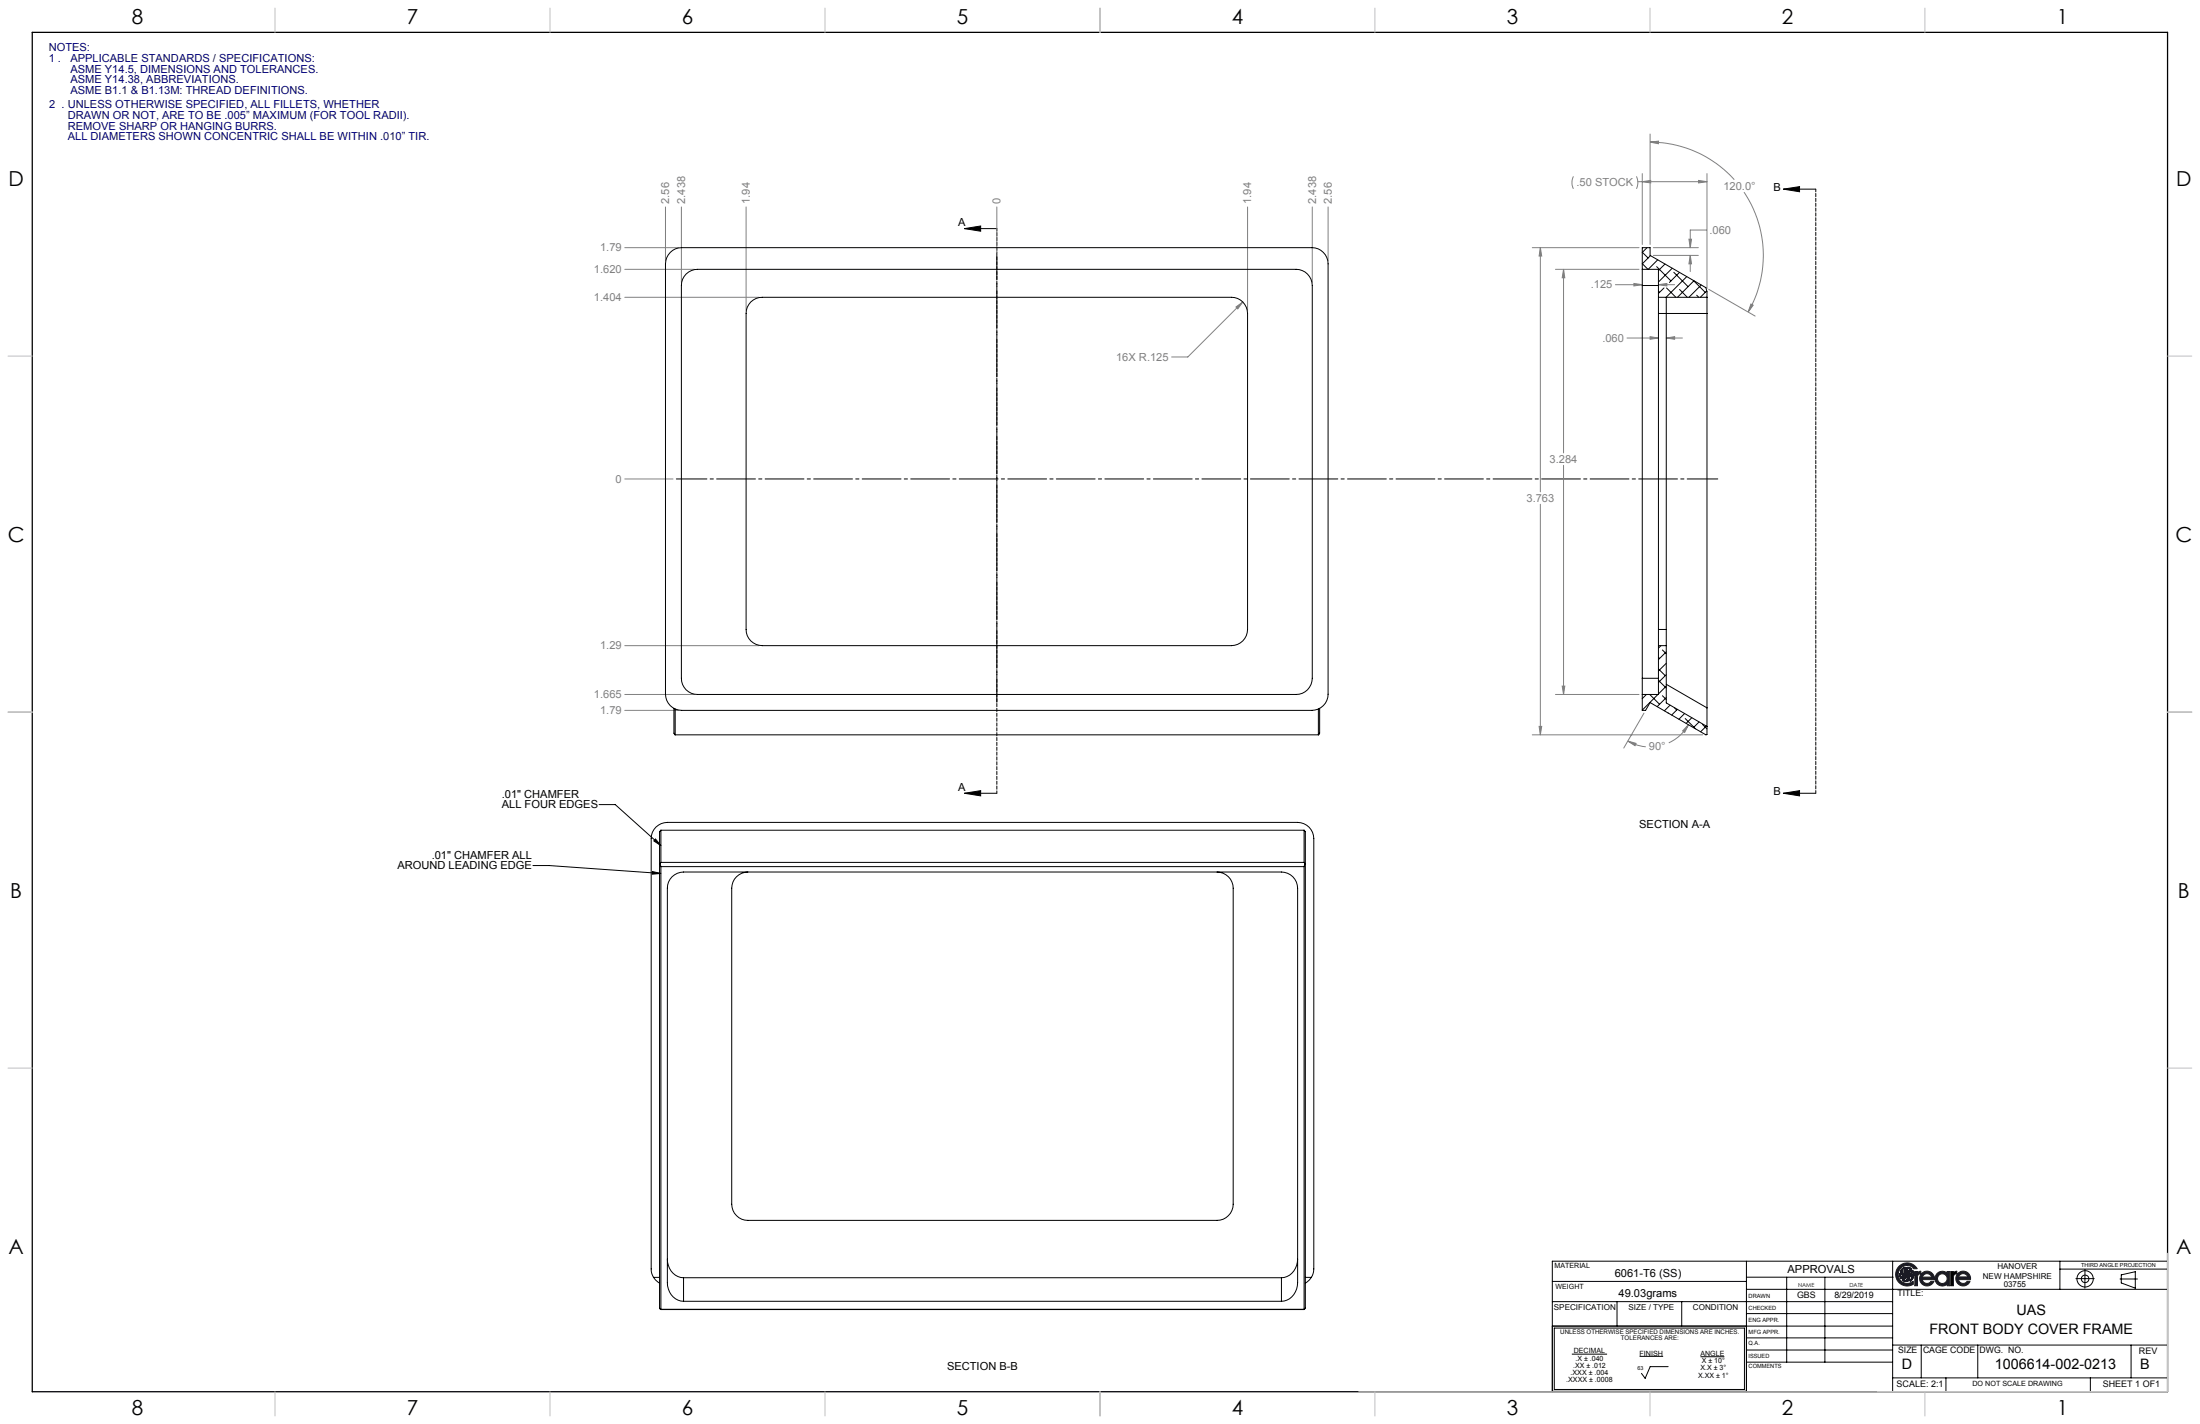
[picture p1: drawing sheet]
<svg xmlns="http://www.w3.org/2000/svg" width="864mm" height="559mm" viewBox="0 0 864 559" stroke-linecap="round" stroke-linejoin="round" font-family="sans-serif">
<g fill="none" stroke="#000" stroke-width=".39">
<path d="M685.6 494.9v51.2M743 494.9v51.2M808.6 494.9v11.1M808.6 498h42.3M818.4 498.3v7.2M850.9 494.9h-241.5v51.2M609.4 510.8h133.6M609.4 502.8h76.2M634.8 510.8v9.6M660.2 510.8v9.6M685.6 506h165.3M685.6 515.5h57.4"/>
<path d="M685.8 501.2h57.4M701.4 501.2v33.3M716.4 501.2v33.3M814.9 501.8h7.2M832.2 501.9h6.8M832.7 500.3l5.5-1.3v6.5l-5.5-2.1zM610.1 521.2h74.7v24.1h-74.7zM617 531.4h13.9M643.6 532.3h9.3M654.8 536.3h-7l-2 4.6-1.5-2M667.5 532.4h9.4M685.6 529.8h57.4"/>
<path d="M685.6 534.5h57.2M685.6 525h57.4M743 520.4h-133.6M743 527.8h107.9M754.2 527.8v12.9M776.4 527.8v12.9M836.5 527.8v12.9M609.4 546h76.2M743 540.7h107.9M763.9 540.7v5.4M820.6 540.7v5.4"/>
<circle cx="818.5" cy="501.9" r="3.2"/>
<circle cx="818.5" cy="501.8" r="1.48"/>
</g>
<g fill="none" stroke="#191924" stroke-width=".39">
<path d="M745.3 497a4.5 4.5 0 0 1 7.3 .9h-1.2a3.5 3.5 0 0 0-5-.4 3.5 3.5 0 0 0-.4 5 3.5 3.5 0 0 0 5 .3l.1 1.1a4.5 4.5 0 0 1-5.9-.9 4.5 4.5 0 0 1 .1-6zM745.7 500l.1 .9M745.8 500h.1M745.8 500l.4 .8M746.1 499.3l.1 .1M746.2 498.8l-.1 .1M746.2 498.8v.7M746.2 499.5l.9 1M746.2 498.7h.1M746.2 499.5v.1M746.2 499.7h.1M746.3 499.9h.1"/>
<path d="M746.4 498.2v.1M746.7 498.9l.1 .1M746.8 498.5v.8M746.8 499.3l.1 .1M746.8 498.2l-.1 .4M746.8 498.3v.1M746.9 499.4l.4 .5M746.9 498.2h-.1M747.2 499.8l.5 .3M747.2 497.7l-.7 .5-.3 .6M747.3 497.6h.1M747.3 497.7l-.4 .5"/>
<path d="M747.3 497.7h.1M747.5 499h.1M747.5 498.5v.1M747.6 498.3h.1M747.7 499.5h.1M747.7 498v.1M747.7 499.6h.1M747.8 497.8v.1M747.9 497.8a1.45 1.45 0 0 0 .4 2.3M747.9 497.7v.1M748.1 499.2l.3 .7 .1-.5M748.1 498.9v.1"/>
<path d="M748.2 498.5v.1M748.3 498.4h.1M748.4 497.5h-.2M748.6 497.3v.1M748.7 499.1h-.1M748.7 499.9h.1M748.7 497.9h.1M748.7 498.9l-.2 .6M748.8 498.9h-.1M748.8 499.5l-.1 .4M748.9 497.8l-.5 .4-.3 1.2M748.9 499.5h-.1"/>
<path d="M748.9 497.8h.1M749 499.4l-.1 .1M749.1 499.4l-.2 .1M749.2 497.3v.1M749.2 499.3l-.1 .1M749.2 498.5v.1M749.3 497.7h.1M749.3 497.4l.7 .3M749.3 497.4l-1.4 .3M749.4 498.4h.1M749.4 499.1h.9M749.4 499.1l-.3 .2"/>
<path d="M749.6 499.7h-.4M749.6 499.1h-.1M749.8 499.7h.1M749.8 498.3l-.1 .1M749.9 499.7l.5 .3M749.9 499.7l-1.2 .2M750 497.8h-1.1M750 497.8h.1M750.1 498.3v.1M750.1 499.1l.8 .3 .4 .8M750.2 499.9h.1M750.4 500h.1"/>
<path d="M750.4 498.4l.1 .1M750.4 498.4h-.8l-.8 .5M750.5 498.5l.4 .2M750.5 499.2h.1M750.7 498.5l.1 .2M750.9 498.7l.2 .3M750.9 499.5l.1 .1M750.9 498.8h.1M751 498.9l.1 .1M751.1 499.7h.1M751.1 499l.1 .2M751.2 499.2h.1"/>
<path d="M751.2 499.2l.1 .2M751.2 499.3l.1 .2M751.3 499.5h.1M751.3 499.5v.8M751.7 499h.9l.1 .4 1.3-.5v.9l-1 .4-.3 .6v3.7h-1zM754.3 499.8a2.86 2.86 0 0 1 3.4-.7 2.86 2.86 0 0 1 1.5 3h-4.5a1.44 1.44 0 0 0 1.5 1.5l1-.1 .8-.7h1.1a2.9 2.9 0 0 1-4.2 1.4 2.9 2.9 0 0 1-.6-4.4zM760.3 499.9a3.1 3.1 0 0 1 4.1-.5v-.4h1v5.5h-1l-.1-.5a2.94 2.94 0 0 1-3.9-.2 2.94 2.94 0 0 1-.1-3.9zM765.8 499h.9l.2 .4 1.2-.5v.9l-.9 .4-.4 .6v3.7h-.9zM768.5 499.8a2.84 2.84 0 0 1 3.4-.7 2.84 2.84 0 0 1 1.5 3h-4.6a1.92 1.92 0 0 0 1.5 1.5 1.92 1.92 0 0 0 1.9-.8h1.1a2.87 2.87 0 0 1-4.2 1.4 2.87 2.87 0 0 1-.6-4.4zM745.8 500.9l.3 .4M745.8 501l.1 .1M746 500.5v.1"/>
<path d="M746.1 501.4h.1M746.2 500.7v.1M746.2 500.8l.8 .4M746.3 500.9h.1M746.7 501.1h.1M746.8 500.3h.1M746.9 501.9h.1M747 502.4h.1M747 502.5l1.6 .3M747.1 502.4v.1M747.1 500.5h.1M747.1 500.5h.9"/>
<path d="M747.2 500.5h.1M747.3 501.9h.1M747.4 501.2h-.1M747.5 501.1h.1M747.6 501.8h.1M747.7 500.1h.6M747.7 502.8h.1M747.7 500.1h.1M747.8 502.8l.1 .1M747.9 501h-.1M747.9 501.7h-.1M747.9 500.5h-.1"/>
<path d="M748 500.5h.1M748 500.9h.1M748.1 500.8l-1.2 .4M748.1 502.4h.1M748.1 500.8h.1M748.3 500.6l-.2 .2M748.3 500.1h.1M748.3 500.6h.1M748.3 502.3v.1M748.4 500.3l-.4 .2M748.4 500.3h.1M748.4 500.3l-.1 .3"/>
<path d="M748.5 501.1l-.1 .1M748.5 501.1a1.37 1.37 0 0 1-2.2 .5l-.3-.4M748.5 501v.1M748.5 502.2h.1M748.5 500.9v.1M748.6 502.1l-.6 .4h-1M748.7 502h-.1M748.8 502.8l-.4 .1M748.8 501.8v.1M748.8 502.7v.1M748.8 501.7v.1M748.9 500.7l-.3-.4-.1 .6"/>
<path d="M748.9 500.7v.7l-.3 .7M748.9 500.7h.1M748.9 501.5h.1M749.1 500.4l.1 .1M749.3 500.1h.1M749.3 500.6l.2 .3M749.4 500.7l-.6-.5a1.23 1.23 0 0 1 1.5 .9M749.4 502.2h.1M749.4 500.8v.1M749.5 500.9v.1M749.5 501v.1a1.37 1.37 0 0 1-.7 1.6M749.5 501.8v.2"/>
<path d="M749.5 501.3l.1 .1M749.6 501.5l-.1 .1M749.6 500.2h.1M749.8 502.6h.1M749.8 500.4h.1M750.2 502.1l-.4 .4M750.2 502v.1M750.2 500.9h.1M750.3 501.1l-.1 .9M750.3 501.1h.1M750.3 501.8v.1M750.4 500l.1 .1a1.39 1.39 0 0 1 .1 2"/>
<path d="M750.7 502l-.8 .6M750.7 500.3v.1M750.8 501.8h-.1M750.8 500.5l.1 .2M750.9 501.6h.1M750.9 500.9l.1 .1M751 501.3h-.1M751 504h.1M751.3 500.2h.1M751.3 500.3h.1M755.1 500.3a1.83 1.83 0 0 1 3.1 .9h-3.6zM765.8 504.5h.1"/>
<path d="M769.4 500.3a1.9 1.9 0 0 1 3 .8h-3.6zM772.3 502.8h.1"/>
<circle cx="762.5" cy="501.7" r="1.9"/>
</g>
<path d="M12.7 12.7h838.2v533.4h-838.2z" fill="none" stroke="#000" stroke-width=".5"/>
<g fill="none" stroke="#c0c0c0" stroke-width=".39">
<path d="M108 3.2v9.5M215.9 3.2v9.5M323.8 3.2v9.5M431.8 3.2v9.5M539.7 3.2v9.5M647.7 3.2v9.5M755.6 3.2v9.5M3.1 139.7h9.6M850.9 139.7h9.5M3.1 279.4h9.6M850.9 279.4h9.5M3.1 419.1h9.6"/>
<path d="M850.9 419.1h9.5M850.9 491.8v54.3h-317.5M108 546.1v9.6M215.9 546.1v9.6M323.8 546.1v9.6M431.8 546.1v9.6M539.7 546.1v9.6M647.7 546.1v9.6M755.6 546.1v9.6"/>
</g>
<path d="M765.8 499h.9l.2 .4 1.2-.5v.9l-.8 .3-.5 .7v3.7h-1z" fill-rule="evenodd" fill="#000"/>
<g fill="#191924">
<path d="M745.3 497.1a4.5 4.5 0 0 0-.1 5.9 4.5 4.5 0 0 0 5.9 .9l-.1-1.1-.7 .4a3.5 3.5 0 0 1-4.7-1.3 3.5 3.5 0 0 1 1-4.7 3.5 3.5 0 0 1 4.8 .7h1.2a4.5 4.5 0 0 0-7.3-.8zM751.7 499v5.5h1v-3.7l.5-.7 .8-.3v-.9l-1.2 .5-.2-.4zM746.4 498.3l-.3 1 .3 .7 1.1 .6 .9-.3-.6 .7-.8 .2-.7-.3-.6-.9 .4 1.4 .7 .5h.7l1-1a.3 .3 0 0 1 .1-.4 .3 .3 0 0 1 .4 .1 .3 .3 0 0 1-.1 .4l-.4 1.2-1.5 .3 1.4 .4 .9-.5 .2-1.3-.7-1 .9 .2 .5 .6 .1 .8-.5 .9 .6-.4 .6-.9-.3-1-.9-.6-1.1 .2 .5-.6 .9-.3 .8 .4 .4 .9v-.8l-.4-.8-.8-.4-1.1 .4-.4 .6a.3 .3 0 0 1-.1 .4 .3 .3 0 0 1-.4 0 .3 .3 0 0 1 0-.4l.5-1.3 1.4-.2-.8-.5-1.3 .5-.4 1.2 .8 1.1-.9-.1-.6-.7-.1-.7 .6-1z" fill-rule="evenodd"/>
<path d="M755.2 500.3l.8-.4h1l.9 .6 .3 .6-3.6 .1zM754.3 499.7l-.7 1.2-.1 1 .4 1.2 .6 .8 1 .6 1.3 .1 1.9-1 .4-.8h-1.1l-.8 .7-1 .1-1.1-.5-.5-.9 4.7-.1-.2-1.5-.8-1.1-1.1-.6-1-.1-.9 .2zM769.2 500.4l.6-.4 1.2-.2 .8 .4 .6 .9h-3.6zM768.4 499.9l-.5 .9-.1 1.2 .3 1.2 .7 .8 .9 .5 1.3 .1 1.2-.4 .9-.9 .2-.5h-1.1l-.9 .8h-1.3l-.9-.7-.3-.8h4.7l-.1-1.4-1.1-1.3-1.1-.5h-1.1zM760.6 501.7a1.91 1.91 0 0 1 3.8 0 1.91 1.91 0 0 1-3.8 0zM760.6 499.6l-.8 1.1-.2 .8 .5 2 .9 .8 1 .3 1.4-.1 .8-.5 .2 .5h1v-5.5h-1l-.2 .5-.8-.5-1.4-.1z" fill-rule="evenodd"/>
</g>
<path d="M700.1 74.2l6.3-1v2zM700.1 74.2h12.7M378.6 89.7l6.4-1v2zM378.6 89.7h12.7M235.2 315.7h6.3l17.9 16.1M378.6 311.3l6.4-1v2zM378.6 311.3h12.7M700.1 311.3l6.3-1v2zM700.1 311.3h12.7M209.2 339.7h6.3l43.9 3.1M257.3 329.2l2.1 2.6-2.8-1.8zM256.2 342l3.2 .8-3.3 .2z" fill="none" stroke="#000" stroke-width=".39"/>
<g fill="none" stroke="#808080" stroke-width=".39">
<path d="M647.7 55.8l3.4-.4-.1 1zM647.7 55.8a44.6 44.6 0 0 1 33.1 14.7M647.7 52.6v43.3M617.6 69.2l-.5 2v1.3l.5 1.6M642.4 69.2l.5 2.3-.5 2.6M642.9 71.3h27.2M644.7 71.3l3.3-.5v1zM644.7 68.1v27.8M666.8 70.8l3.3 .5-3.3 .5zM670.1 68.1v45.1M684.6 75.4a44.5 44.5 0 0 1 1.6 47M245.3 97.2h21"/>
<path d="M261.2 81.2v21.1M267.5 81.2v29.6M292.9 81.2v40.5M391.3 81.2v17.9M489.7 81.2v40.5M515.1 81.2v29.6M521.3 81.2v21.1M601.5 97.2h41.9M604.7 97.2l.5 3.3h-1zM604.7 97.2v95.8M649 97.2h17.7M663 93.9h1l-.5 3.3z"/>
<path d="M669.9 90.3h-6.4v6.9M245.3 116.7h52.7M245.3 105.7h27.3M487.9 118.5l-21.6 21.6h-6.4M610.6 105.7h32.8M613.8 105.7l.5 3.3h-1.1zM613.8 105.7v72M634.1 111.7h10.6M641.4 111.2l3.3 .5-3.3 .5zM649 100.2h17.7M651 111.7l3.3-.5v1zM651 111.7h6.4"/>
<path d="M663.5 100.2l.5 3.3h-1zM663.5 100.2v6.4M670.7 113.5l18.3 10.5M687.3 119.3l.9 .5-2 2.6zM485.2 120.5l2.7-2-2 2.7zM638.7 132.6h12.3M647.7 132.1l3.3 .5-3.3 .5zM654.1 132.6l3.3-.5v1zM654.1 132.6h6.3M245.3 188h18.9M604.7 197.9v90.5M613.8 182.6v89.9"/>
<path d="M245.3 253.4h52.7M245.3 272.5h27.3M245.3 278.8h21M610.6 272.5h32.8M613.2 269.2h1.1l-.5 3.3zM645.3 279.9l-7.9 13.6M601.5 288.4h66.9M604.2 285h1l-.5 3.4zM639 290.8l3.2 .9-.4 .9zM639 290.8l3.4 1.5 3.6 .8M662.8 284.4l-1.5 3-.8-.6zM662.8 284.4a17.1 17.1 0 0 1-7.7 7.1"/>
</g>
<path d="M391.3 275.6v-175.3" fill="none" stroke="#000" stroke-width=".39" stroke-dasharray="15.2 1.3 1.3 1.3" stroke-dashoffset="5.7"/>
<path d="M265.5 188h408.8" fill="none" stroke="#000" stroke-width=".39" stroke-dasharray="15.2 1.3 1.3 1.3" stroke-dashoffset="3.2"/>
<path d="M391.3 89.7v221.6" fill="none" stroke="#000" stroke-width=".39" stroke-dasharray="1.3 .6" stroke-dashoffset=".3"/>
<path d="M712.8 74.2v237.1" fill="none" stroke="#000" stroke-width=".39" stroke-dasharray="1.3 .6" stroke-dashoffset=".2"/>
<g fill="#000">
<path d="M700.1 74.2l6.3-1v2zM700.1 311.3l6.3-1v2z"/>
<path d="M378.6 89.7l6.4-1v2zM378.6 311.3l6.4-1v2z"/>
<path d="M256.2 342l3.2 .8-3.3 .2zM257.3 329.2l2.1 2.6-2.8-1.8z"/>
</g>
<path d="M485.2 120.5l.7 .7 2-2.7zM644.7 71.3l3.3-.5v1zM666.8 70.8l3.3 .5-3.3 .5zM663 93.9h1l-.5 3.3zM663.5 100.2l.5 3.3h-1zM687.3 119.3l.9 .5-2 2.6zM647.7 55.8l3.4-.4-.1 1zM604.7 97.2l.5 3.3h-1zM604.2 285h1l-.5 3.4zM613.8 105.7l.5 3.3h-1.1zM613.2 269.2h1.1l-.5 3.3zM654.1 132.6l3.3-.5v1zM647.7 132.1l3.3 .5-3.3 .5zM641.4 111.2l3.3 .5-3.3 .5zM651 111.7l3.3-.5v1zM639 290.8l3.2 .9-.4 .9zM662.8 284.4l-1.5 3-.8-.6z" fill="#808080"/>
<g fill="none" stroke="#000" stroke-width=".39">
<path d="M263.1 99.1a6 6 0 0 1 4.5-1.9h247.4a6.4 6.4 0 0 1 6.3 6.3v168.9a6.4 6.4 0 0 1-6.3 6.4h-247.4a6.4 6.4 0 0 1-6.4-6.4v-168.9a6.4 6.4 0 0 1 1.9-4.4zM646.5 97.2l-1.8 1.9 2.3 2.1M269.3 107.6a6.5 6.5 0 0 1 4.5-1.9h235a6.4 6.4 0 0 1 6.3 6.3v154.2a6.3 6.3 0 0 1-6.3 6.3h-235a6.3 6.3 0 0 1-6.3-6.3v-154.2a6.1 6.1 0 0 1 1.8-4.4zM294.7 118.5a6.3 6.3 0 0 1 4.5-1.8h184.2a6.3 6.3 0 0 1 6.3 6.3v124a6.4 6.4 0 0 1-6.3 6.4h-184.2a6.3 6.3 0 0 1-6.3-6.4v-124a6.3 6.3 0 0 1 1.8-4.5zM644.7 105.7v6.3M644.7 105.7v-8.5h3v3l21.9 12.7 .5 1.6v2.2M644.7 105.7h6.3v11M644.7 112v154.2M644.7 112h6.3M644.7 103.5l2.2 2.2M647.9 100.3l-3.2 3.2M650.3 104.6l5.6 5.6"/>
<path d="M650.7 102l-3.7 3.7M651 116.7v6.3M651 116.7h19.1M651 114.3l.4 .4M653.2 113l-2.2 2.1M653.6 103.6l-2.6 2.6M654.1 116.7v130.3M654.2 113l3.7 3.7M656.4 105.3l-5.2 5.2M657 106.9l5.7 5.6M659.3 106.9l-4 3.9M659.3 113.6l3 3.1"/>
<path d="M662.1 108.5l-8.1 8.2M664.7 110l4.7 4.7M665 110.2l-6.5 6.5M666 115.9l.8 .8M667.8 111.8l-4.8 4.9M670 114.2l-2.5 2.5M670.1 116.7v6.3M651 123v124M651 123h19.1M670.1 123v154.8M651 247v6.4M651 253.4v19.1h-6.3"/>
<path d="M651 253.4h3.1M651 247h3.1M651 258l.4 .4M652 253.4l-1 1M652.6 255.1l1.5 1.4M654.1 247v6.4M654.1 253.4v22.4l16 9.3M654.1 255.8l-3.1 3M264.5 278v9.7l.5 .7M265 278.2v10.2M517.5 278.2v10.2M518 278v9.7l-.5 .7"/>
<path d="M644.7 266.2v6.3M644.7 272.5v6.3h1.3l1.7-3.1 21.9 12.7 .5-.1v-3.2M644.7 266.2h6.3M644.7 278.6l.1 .2M644.7 274.1h.1M646.3 272.5l-1.6 1.6M647.6 272.5l3.8 3.9M650.8 272.5l-6.1 6.2M651 267l3.1 3M651 262.5l2.7 2.6M652.6 273l1.5 1.5M654.1 268.5l16 9.3"/>
<path d="M654.1 260.3l-3.1 3M654.1 264.8l-3.1 3M654.1 269.2l-3.1 3.1M654.1 273.8l-3.6 3.5M654.8 279.8l.1 .1M655.6 276.7l-2.3 2.2M657.2 277.7l1 .9M658.4 278.4l-2.2 2.2M661.3 280l-2.3 2.3M670.1 277.8v7.3M265 288.4h252.5M661.5 282l4.1 4"/>
<path d="M664.1 281.7l-2.2 2.2M667 283.3l-2.3 2.2M668.3 284.2l1.8 1.8M669.8 284.9l-2.2 2.3M259.1 338.9l.3 1.2M259.1 338.9l-.2 .1M259.4 338.4l-.3 .5M259.4 338.4h252.5M259.4 325.8v12.6M259.4 325.8l-.5 .6v186.9l.3 .5M259.4 325.8h252.5M511.9 338.4l.3 .5"/>
<path d="M511.9 325.8v12.6M511.9 325.8l.5 .6v186.9l-.3 .5M512.2 338.9l-.3 1.2M512.2 338.9l.2 .1M259.4 340.1h252.5M259.4 340.1v173.7M293.6 342.2a6.4 6.4 0 0 0-6.4 6.3v124a6.4 6.4 0 0 0 6.4 6.4h184.1a6.4 6.4 0 0 0 6.4-6.4v-124a6.4 6.4 0 0 0-6.4-6.3M511.9 340.1v173.7M262 494.1a6.9 6.9 0 0 0 6.3 7.3M509.4 494.1a7 7 0 0 1-6.4 7.3M256.5 501.3l-.9-2.9v-169.3a6.3 6.3 0 0 1 6.4-6.4h247.4a6.4 6.4 0 0 1 6.3 6.4v168.8l-.2 1.8-.7 1.6M256.5 501.3l.8 1 1.6 1.2"/>
<path d="M256.5 501.3h2.4M259.2 513.8h252.9M259.4 513.8h252.5M259.4 513.8h-.2M268.3 510.6a6.8 6.8 0 0 1-6.3-7.3v-154.8a6.3 6.3 0 0 1 6.3-6.3h234.7a6.4 6.4 0 0 1 6.4 6.3v154.8a7 7 0 0 1-6.4 7.3M268.3 510.6h234.7M268.3 501.4v9.2M268.3 501.4h234.7M503 501.4v9.2M511.9 513.8h.2M512.4 501.3h2.4M514.8 501.3l-.8 1-1.6 1.2"/>
</g>
<g font-size="8.1">
<text x="51.7" y="9.3">8</text>
<text x="159.7" y="9.3">7</text>
<text x="267.6" y="9.3">6</text>
<text x="375.5" y="9.3">5</text>
<text x="483.5" y="9.3">4</text>
<text x="591.4" y="9.3">3</text>
<text x="699.4" y="9.3">2</text>
<text x="807.3" y="9.3">1</text>
<text x="3.3" y="72.8">D</text>
<text x="854.2" y="72.8">D</text>
<text x="3" y="212.5">C</text>
<text x="853.9" y="212.5">C</text>
<text x="4" y="352.2">B</text>
<text x="854.9" y="352.2">B</text>
<text x="3.3" y="491.9">A</text>
<text x="854.2" y="491.9">A</text>
<text x="51.7" y="555.4">8</text>
<text x="159.7" y="555.4">7</text>
<text x="267.6" y="555.4">6</text>
<text x="375.5" y="555.4">5</text>
<text x="483.5" y="555.4">4</text>
<text x="591.4" y="555.4">3</text>
<text x="699.4" y="555.4">2</text>
<text x="807.3" y="555.4">1</text>
</g>
<g font-size="5.6">
<text x="791.6" y="516.2">UAS</text>
<text x="757.4" y="523.6">FRONT BODY COVER FRAME</text>
<text x="746.5" y="537.3">D</text>
<text x="783" y="537.3">1006614-002-0213</text>
<text x="840.1" y="537.3">B</text>
</g>
<g font-size="4.4" fill="#000080">
<text x="19.1" y="20.2">NOTES:</text>
<text x="19.1" y="24.3">1 .</text>
<text x="27.6" y="28.5">ASME Y14.5, DIMENSIONS AND TOLERANCES.</text>
<text x="27.6" y="24.3">APPLICABLE STANDARDS / SPECIFICATIONS:</text>
<text x="27.6" y="32.7">ASME Y14.38, ABBREVIATIONS.</text>
<text x="27.6" y="36.9">ASME B1.1 &amp; B1.13M: THREAD DEFINITIONS.</text>
<text x="19.3" y="42.5">2 . UNLESS OTHERWISE SPECIFIED, ALL FILLETS, WHETHER</text>
<text x="26.6" y="46.7">DRAWN OR NOT, ARE TO BE .005” MAXIMUM (FOR TOOL RADII).</text>
<text x="26.6" y="50.9">REMOVE SHARP OR HANGING BURRS.</text>
<text x="26.6" y="55">ALL DIAMETERS SHOWN CONCENTRIC SHALL BE WITHIN .010” TIR.</text>
</g>
<g font-size="4.4" fill="#808080">
<text x="618.9" y="73.1">.50 STOCK</text>
<text x="676.5" y="74.4">120.0°</text>
<text x="262.7" y="80" transform="rotate(-90 262.7 80)">2.56</text>
<text x="268.9" y="80" transform="rotate(-90 268.9 80)">2.438</text>
<text x="294.3" y="80" transform="rotate(-90 294.3 80)">1.94</text>
<text x="392.8" y="80" transform="rotate(-90 392.8 80)">0</text>
<text x="491.2" y="80" transform="rotate(-90 491.2 80)">1.94</text>
<text x="516.6" y="80" transform="rotate(-90 516.6 80)">2.438</text>
<text x="522.8" y="80" transform="rotate(-90 522.8 80)">2.56</text>
<text x="671.1" y="91.7">.060</text>
<text x="235.6" y="98.6">1.79</text>
<text x="233.1" y="107.1">1.620</text>
<text x="624.4" y="113.2">.125</text>
<text x="233.1" y="118.1">1.404</text>
<text x="629" y="134.1">.060</text>
<text x="438.1" y="141.5">16X R.125</text>
<text x="608.3" y="181.6">3.284</text>
<text x="241.6" y="189.4">0</text>
<text x="599.2" y="196.9">3.763</text>
<text x="235.6" y="254.8">1.29</text>
<text x="233.1" y="274">1.665</text>
<text x="235.6" y="280.2">1.79</text>
<text x="647.3" y="294.3">90°</text>
</g>
<g font-size="4.4">
<text x="696.1" y="74.8">B</text>
<text x="376.1" y="88.9">A</text>
<text x="376.1" y="310.5">A</text>
<text x="696.1" y="311.9">B</text>
<text x="197" y="313">.01&quot; CHAMFER</text>
<text x="197" y="317.2">ALL FOUR EDGES</text>
<text x="643.5" y="324.9">SECTION A-A</text>
<text x="156" y="341.1">AROUND LEADING EDGE</text>
<text x="169.5" y="336.9">.01&quot; CHAMFER ALL</text>
<text x="633.8" y="501">6061-T6 (SS)</text>
<text x="701.7" y="499.6">APPROVALS</text>
<text x="635.4" y="509.1">49.03grams</text>
<text x="371.7" y="537.7">SECTION B-B</text>
</g>
<g font-size="3.5">
<text x="705.4" y="509.4">GBS</text>
<text x="720.1" y="509.3">8/29/2019</text>
<text x="744.9" y="508.7">TITLE:</text>
<text x="745.1" y="531">SIZE</text>
<text x="754.9" y="531">CAGE CODE</text>
<text x="777.1" y="531">DWG. NO.</text>
<text x="839.7" y="531.3">REV</text>
<text x="744.5" y="544.3">SCALE: 2:1</text>
<text x="825.4" y="544.3">SHEET 1 OF1</text>
</g>
<g font-size="3.2">
<text x="778.3" y="501.8">NEW HAMPSHIRE</text>
<text x="784.1" y="498.1">HANOVER</text>
<text x="786.5" y="505">03755</text>
<text x="610" y="514.2">SPECIFICATION</text>
<text x="639.3" y="514.2">SIZE / TYPE</text>
<text x="664.6" y="514.2">CONDITION</text>
</g>
<g font-size="2.8">
<text x="610.3" y="497.7">MATERIAL</text>
<text x="610.7" y="506">WEIGHT</text>
<text x="617.8" y="531.1">DECIMAL</text>
<text x="618.4" y="533.9">.X ± .040</text>
<text x="643.6" y="531.9">FINISH</text>
<text x="667.5" y="532.1">ANGLE</text>
<text x="616.5" y="539.5">.XXX ± .004</text>
<text x="617.5" y="536.7">.XX ± .012</text>
<text x="667.5" y="537.7">X.X ± 3°</text>
<text x="668.1" y="534.9">X ± 10°</text>
<text x="614.8" y="542.4">.XXXX ± .0008</text>
<text x="666.6" y="540.6">X.XX ± 1°</text>
<text x="774.3" y="544.1">DO NOT SCALE DRAWING</text>
</g>
<g font-size="2.5">
<text x="612.5" y="523.5">UNLESS OTHERWISE SPECIFIED DIMENSIONS ARE INCHES.</text>
<text x="636.3" y="526">TOLERANCES ARE:</text>
</g>
<g font-size="2.3">
<text x="686.4" y="509.2">DRAWN</text>
<text x="686.4" y="514.2">CHECKED</text>
<text x="686.4" y="518.8">ENG APPR.</text>
<text x="686.4" y="523.5">MFG APPR.</text>
<text x="686.4" y="527.9">Q.A.</text>
<text x="686.4" y="532.8">ISSUED</text>
<text x="686.4" y="536.8">COMMENTS</text>
</g>
<g font-size="2.2">
<text x="816.9" y="497.1">THIRD ANGLE PROJECTION</text>
<text x="705.9" y="504.9">NAME</text>
<text x="726" y="505.2">DATE</text>
</g>
<text font-size="2.1" x="642.8" y="537.6">63</text>
</svg>
